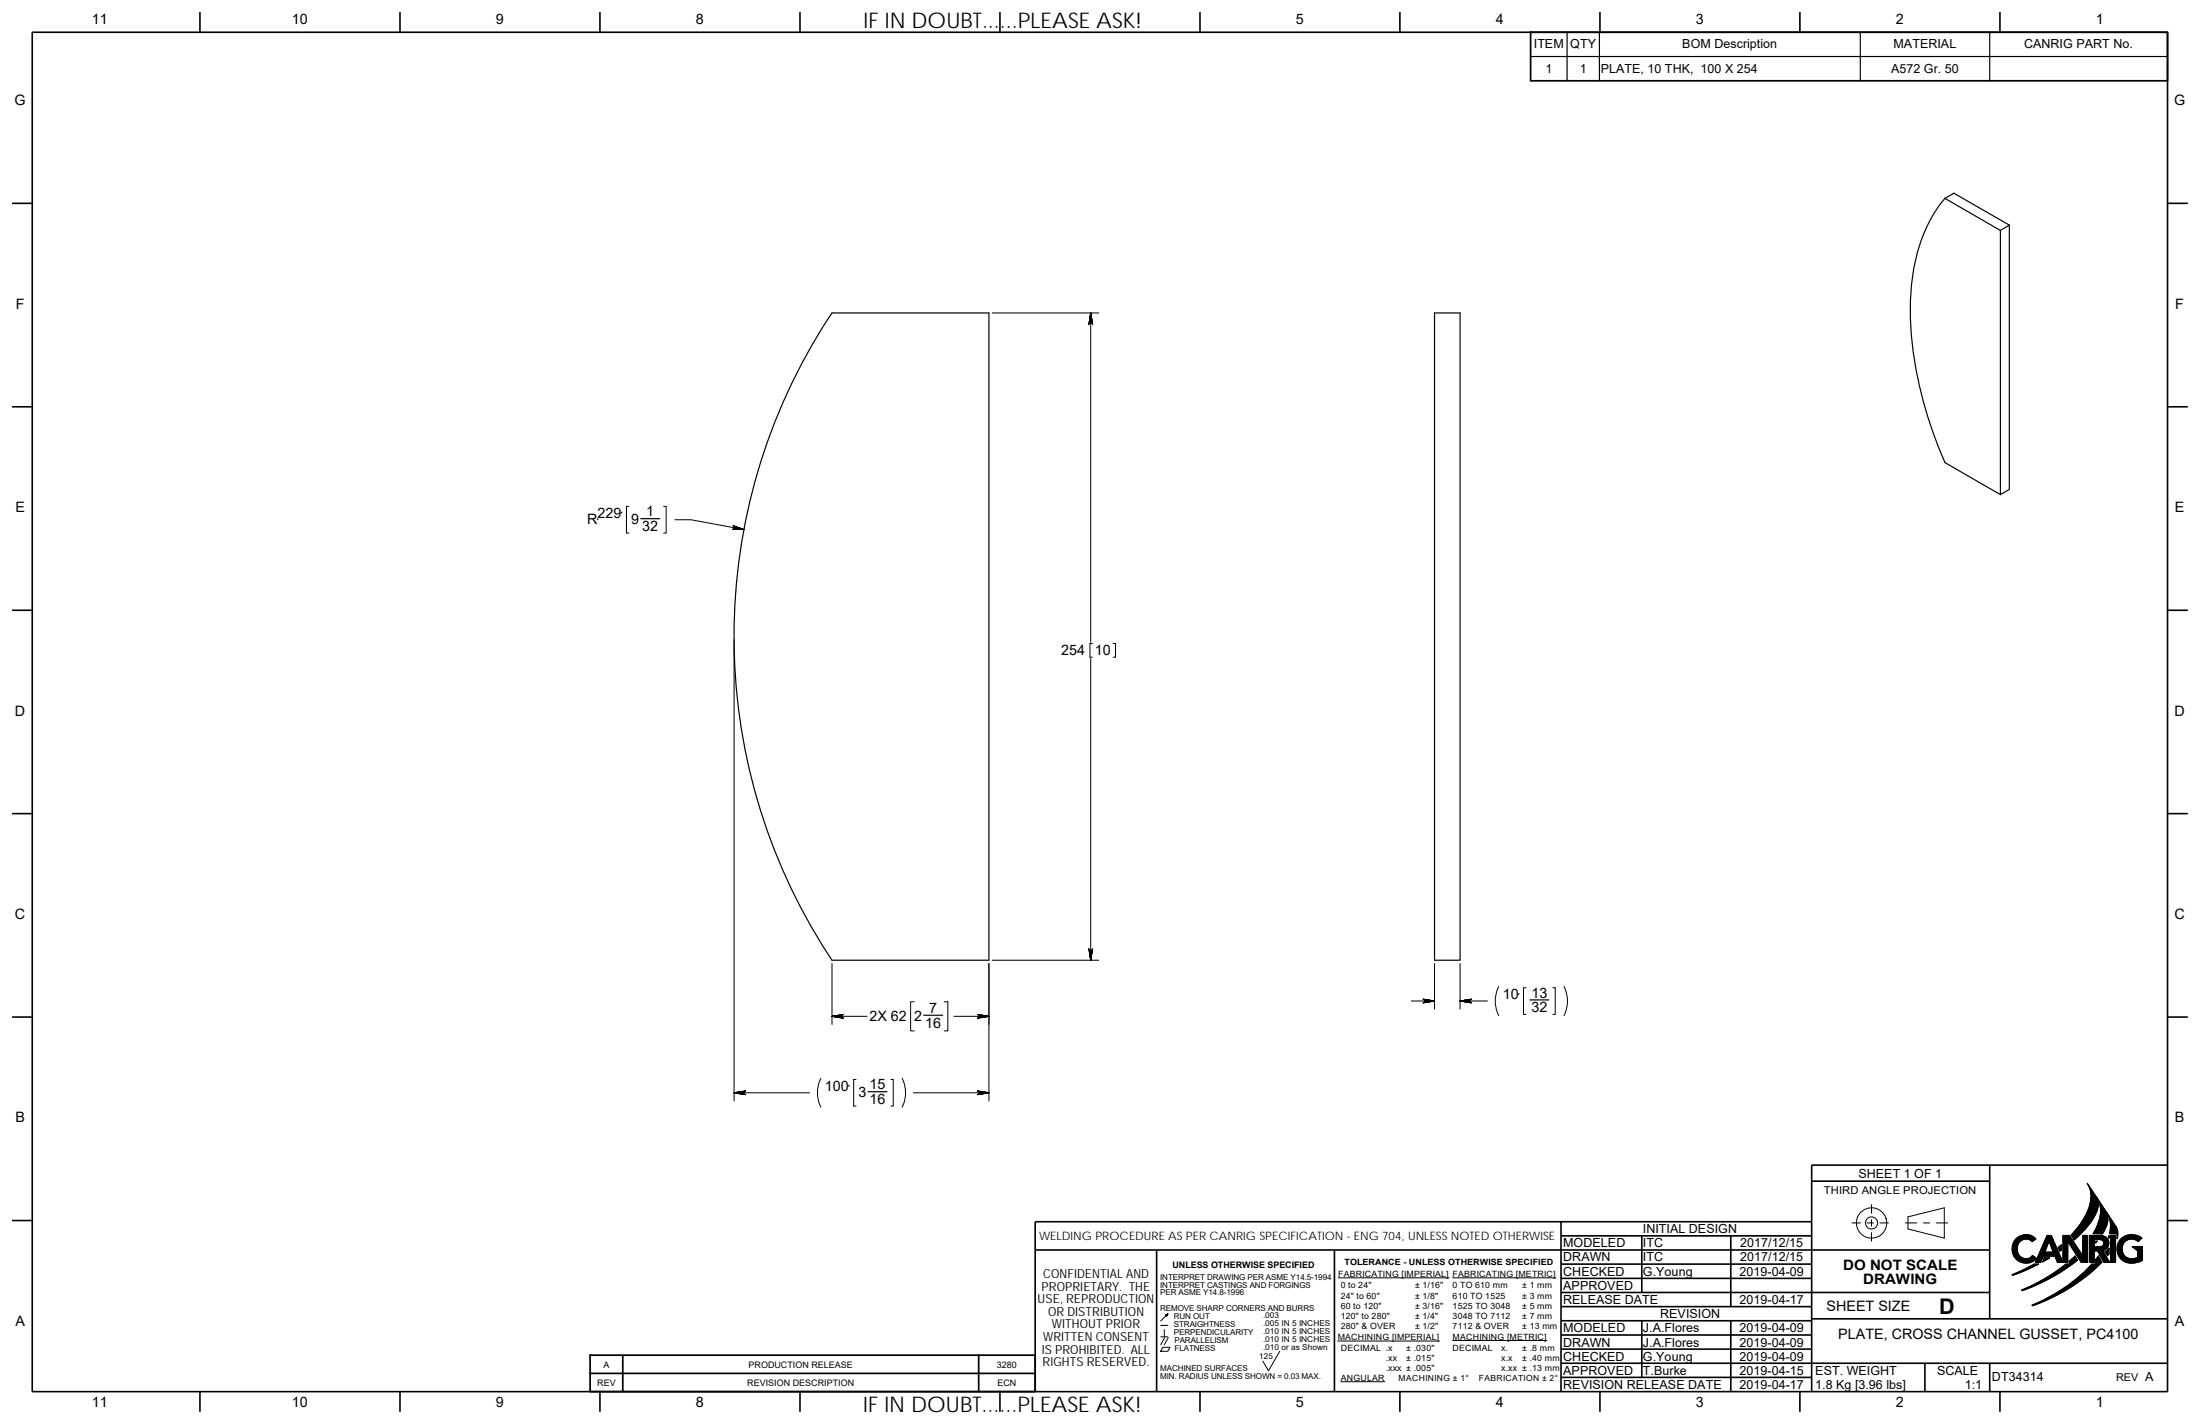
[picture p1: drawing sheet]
<svg xmlns="http://www.w3.org/2000/svg" width="432mm" height="279mm" viewBox="0 0 432 279" stroke-linecap="round" stroke-linejoin="round" font-family="sans-serif">
<g fill="none" stroke="#000" stroke-width=".32">
<path d="M6.3 6.3h419.1v266.7h-419.1zM39.2 2.4v3.9M78.5 2.4v3.9M117.8 2.4v3.9M157 2.4v3.9M196.3 2.4v3.9M235.5 2.4v3.9M274.8 2.4v3.9M314 2.4v3.9M353.3 2.4v3.9M392.5 2.4v3.9M2.4 39.9h3.9"/>
<path d="M425.4 39.9h4M2.4 79.8h3.9M425.4 79.8h4M2.4 119.7h3.9M425.4 119.7h4M6.3 139.7h.1M425.4 139.7h.1M2.4 159.6h3.9M425.4 159.6h4M2.4 199.6h3.9M425.4 199.6h4M2.4 239.5h3.9"/>
<path d="M306.4 239.7v33.3M355.6 231.8h34.9M355.6 239.7h-152.4v33.3M390.5 228.6v30.2M425.4 228.6h-69.8v44.4M425.4 239.5h4M203.2 245.3h187.3M227 245.3v27.7M261.9 245.3v27.7M306.4 253.6h84.1M306.4 259.1h49.2M306.4 256.4h49.2"/>
<path d="M306.4 250.8h49.2M306.4 242.5h49.2M306.4 248h49.2M322.2 259.1v11.2M322.2 242.5v11.1M339.7 242.5v13.9M339.7 259.1v13.9M355.6 258.8h69.8M39.2 273v4M78.5 273v4M117.8 273v4M157 273v4"/>
<path d="M196.3 273v4M235.5 273v4M274.8 273v4M306.4 264.7h49.2M306.4 261.9h49.2M306.4 267.5h119M306.4 270.3h49.2M314 273v4M353.3 273v4M377.8 267.5v5.5M390.5 267.5v5.5M392.5 273v4"/>
</g>
<g fill="none" stroke="#000" stroke-width=".2">
<path d="M194.7 61.4h21M214.1 61.4v64.6M123.4 99.4h-.4v5.2h.4M130.3 99.4h.4v5.2h-.4M132.5 102h3.1l10.4 1.9M144.1 125.5v90.5M214.1 129.2v59.2M214.4 126.3h-.5v2.6h.5M218.5 126.3h.4v2.6h-.4M163.3 189v12M163.3 199.4h6.9M179.4 196.6h-.7v5.7h.7"/>
<path d="M185.3 196.6h.7v5.7h-.7M187.2 199.4h6.9M194.1 189v27M194.7 188.4h21M277 196.4h4.6M281.6 189v9M286.6 189v9M286.6 196.4h5.4M294.2 193.6a6.3 6.3 0 0 0 0 5.7M299.5 193.8h-.5v5.2h.5M304.8 193.8h.4v5.2h-.4M307 193.6a6.3 6.3 0 0 1 0 5.7"/>
<path d="M144.1 214.4h14.8M161.1 211.6a6.3 6.3 0 0 0 0 5.7M168 211.8h-.4v5.2h.4M174.9 211.8h.4v5.2h-.4M177.1 211.6a6.3 6.3 0 0 1 0 5.7M179.3 214.4h14.8M363.5 239.9h1.7M366.4 239.9h1.3M367.3 236.4v1.6M367.3 239.3v1.3M369 239.9h1.6M374 239.9h2.2"/>
<path d="M374.5 238.8l7.1-1.8v5.9l-7.1-1.8zM377.5 239.9h1.3M380 239.9h2.3M409.7 232.2l1.8 2.7a3.6 3.6 0 0 1-.4 3.7 19.7 19.7 0 0 1-4 4.7l-.6-.9a12.5 12.5 0 0 0 3.9-7.6l-.3-1.7zM411.5 234.9l1.9 2.8a3.5 3.5 0 0 1-.2 3.5l-.6 .9h-1.8a7.3 7.3 0 0 0 1.1-6.4zM413.5 238l1.8 2.7a2.91 2.91 0 0 1 .2 2.3v-.9h-1.5a5.1 5.1 0 0 0-.5-4.1zM229.2 257.8l-1.4 1.4M262.7 250.7h21.7M285.1 250.7h20.3M367.3 241.9v1.6M394.9 250.1l4.3-2.1h.9l-3.8 1.8-1.3 .4zM395.5 243.2a2.72 2.72 0 0 1 4.1-.1l-.7 .5a1.8 1.8 0 0 0-2.3-.1 1.8 1.8 0 0 0-.6 2.2 1.68 1.68 0 0 0 2.9 .6l.8 .6a2.78 2.78 0 0 1-3.9 .2 2.78 2.78 0 0 1-.3-3.9z"/>
<path d="M396.8 253.1a34.5 34.5 0 0 0 8.7-5.1h.6v-.6l1.2-1 .5 .8a35.6 35.6 0 0 1-10.9 6zM398.8 256.1a32.8 32.8 0 0 0 11.8-8.1h.7v-.9l.6-.7 .6 1.3a35.8 35.8 0 0 1-13.6 8.5zM401.2 246.8h1.1l-1.4 .8zM401.8 242.4h.8l2.3 5.3h-1.1l-.5-1.2h-2.3l-.5 1.2h-1zM402.2 243.5l.8 2.2h-1.7zM404 244.8l.6-.5v1l-.3 .2zM404.9 242.4h1.3l2.5 3.9v-3.9h1v5.3h-1.2l-2.6-4.1-.1 4.1h-.9zM410.1 242.4a4.9 4.9 0 0 1 3.2 .3 1.47 1.47 0 0 1 .6 1.5 1.47 1.47 0 0 1-1.2 1.2l1.4 2.3h-1.2l-1.2-2.3h-.7v2.3h-.9zM411 243.2a2.06 2.06 0 0 1 1.8 .3l.1 .2a.81 .81 0 0 1-.3 .8 .81 .81 0 0 1-.8 .1h-.8zM411.3 243.5h.3l-.3 .4zM413.2 245.6l.7-.7v1.1l-.2 .4zM413.9 242.4v.5l-.1-.1z"/>
<path d="M415.2 242.4v5.3h-.9M415.2 242.4h-.9v5.3M419.7 243.6a1.96 1.96 0 0 0-2.6 .1 1.96 1.96 0 0 0-.2 2.7 1.96 1.96 0 0 0 2.7 .3v-1.3l-1.1-.8h2M420.4 242.9a2.93 2.93 0 0 0-3.9-.1 2.93 2.93 0 0 0-.5 3.9 3.4 3.4 0 0 0 4.5 .6M227.8 260.1h1.4M227.8 262.3h1.4M228.2 264.4h1.4l-.4 .7h-1.4zM228.5 260.9v1.4M228.6 262.5l-.8 1.3M229.3 262.5l-.8 1.3M251.2 265.2l-2.2 3.8-1.1-1.9M262.6 263.1h19.9"/>
<path d="M263.2 271.1h8.6M285.1 263h18.5"/>
<circle cx="367.3" cy="240" r="1.19"/>
<circle cx="367.3" cy="240" r="2.98"/>
</g>
<g fill="#000" stroke="#000" stroke-width=".2">
<path d="M214.5 186.1l-.4 2.3z"/>
<path d="M214.1 61.4l-.4 2.3z" fill-rule="evenodd"/>
<path d="M214.1 61.4l-.4 2.2z" fill-rule="evenodd"/>
<path d="M214.1 61.4l-.3 2.1z" fill-rule="evenodd"/>
<path d="M214.1 61.4l-.1 2h-.1z" fill-rule="evenodd"/>
<path d="M214.1 61.4v2h-.1z" fill-rule="evenodd"/>
<path d="M214.1 61.4l.2 2h-.2z" fill-rule="evenodd"/>
<path d="M214.1 61.4l.3 2.1z" fill-rule="evenodd"/>
<path d="M214.1 61.4l.3 2.2z" fill-rule="evenodd"/>
<path d="M214.1 61.4l.4 2.3z" fill-rule="evenodd"/>
<path d="M143.7 103.9h2.3z" fill-rule="evenodd"/>
<path d="M143.8 103.8l2.2 .1z" fill-rule="evenodd"/>
<path d="M144 103.8l2 .1z" fill-rule="evenodd"/>
<path d="M144.1 103.6l1.9 .3-1.9-.2z" fill-rule="evenodd"/>
<path d="M144.1 103.5l1.9 .4-1.9-.3z" fill-rule="evenodd"/>
<path d="M144.1 103.4l1.9 .5z" fill-rule="evenodd"/>
<path d="M144.1 103.3l1.9 .6-1.9-.5z" fill-rule="evenodd"/>
<path d="M144 103.2l2 .7z" fill-rule="evenodd"/>
<path d="M143.8 103.1l2.2 .8z" fill-rule="evenodd"/>
<path d="M163.3 199.4l2.3-.4z" fill-rule="evenodd"/>
<path d="M163.3 199.4l2.2-.3z" fill-rule="evenodd"/>
<path d="M163.3 199.4l2.1-.3z" fill-rule="evenodd"/>
<path d="M163.3 199.4l2-.2-.1 .1z" fill-rule="evenodd"/>
<path d="M163.3 199.4l1.9-.1v.2z" fill-rule="evenodd"/>
<path d="M163.3 199.4l1.9 .1 .1 .1z" fill-rule="evenodd"/>
<path d="M163.3 199.4l2.1 .3z" fill-rule="evenodd"/>
<path d="M163.3 199.4l2.2 .3z" fill-rule="evenodd"/>
<path d="M163.3 199.4l2.3 .4z" fill-rule="evenodd"/>
<path d="M191.8 199.8l2.3-.4z" fill-rule="evenodd"/>
<path d="M191.9 199.7l2.2-.3z" fill-rule="evenodd"/>
<path d="M192.1 199.6l2-.2-2.1 .3z" fill-rule="evenodd"/>
<path d="M192.2 199.5l1.9-.1-2 .2z" fill-rule="evenodd"/>
<path d="M192.2 199.3l1.9 .1-1.9 .1z" fill-rule="evenodd"/>
<path d="M192.1 199.2l2 .2-1.9-.1z" fill-rule="evenodd"/>
<path d="M192 199.1l2.1 .3z" fill-rule="evenodd"/>
<path d="M191.9 199.1l2.2 .3z" fill-rule="evenodd"/>
<path d="M191.8 199l2.3 .4z" fill-rule="evenodd"/>
<path d="M214.4 186.2l-.3 2.2z" fill-rule="evenodd"/>
<path d="M214.3 186.4h.1l-.3 2z" fill-rule="evenodd"/>
<path d="M214.1 186.5l.2-.1-.2 2z" fill-rule="evenodd"/>
<path d="M214 186.5h.1v1.9z" fill-rule="evenodd"/>
<path d="M213.9 186.4l.1 .1 .1 1.9z" fill-rule="evenodd"/>
<path d="M213.8 186.4l.3 2z" fill-rule="evenodd"/>
<path d="M213.7 186.2l.4 2.2z" fill-rule="evenodd"/>
<path d="M213.7 186.1l.4 2.3z" fill-rule="evenodd"/>
<path d="M279.3 196.8l2.3-.4z" fill-rule="evenodd"/>
<path d="M279.4 196.7l2.2-.3z" fill-rule="evenodd"/>
<path d="M279.5 196.7l2.1-.3z" fill-rule="evenodd"/>
<path d="M279.6 196.5l2-.1-2 .2z" fill-rule="evenodd"/>
<path d="M279.6 196.3l2 .1-2 .1z" fill-rule="evenodd"/>
<path d="M279.6 196.2l2 .2-2-.1z" fill-rule="evenodd"/>
<path d="M279.5 196.1l2.1 .3z" fill-rule="evenodd"/>
<path d="M279.4 196.1l2.2 .3z" fill-rule="evenodd"/>
<path d="M279.3 196l2.3 .4z" fill-rule="evenodd"/>
<path d="M286.6 196.4l2.3-.4z" fill-rule="evenodd"/>
<path d="M286.6 196.4l2.1-.3z" fill-rule="evenodd"/>
<path d="M286.6 196.4l2-.3z" fill-rule="evenodd"/>
<path d="M286.6 196.4l1.9-.2v.1z" fill-rule="evenodd"/>
<path d="M286.6 196.4l1.9-.1v.2z" fill-rule="evenodd"/>
<path d="M286.6 196.4l1.9 .1v.1z" fill-rule="evenodd"/>
<path d="M286.6 196.4l2 .3z" fill-rule="evenodd"/>
<path d="M286.6 196.4l2.1 .3z" fill-rule="evenodd"/>
<path d="M286.6 196.4l2.3 .4z" fill-rule="evenodd"/>
<path d="M144.1 214.4l2.3-.4z" fill-rule="evenodd"/>
<path d="M144.1 214.4l2.2-.3z" fill-rule="evenodd"/>
<path d="M144.1 214.4l2-.3z" fill-rule="evenodd"/>
<path d="M144.1 214.4l2-.2-.1 .2z" fill-rule="evenodd"/>
<path d="M144.1 214.4h1.9v.1z" fill-rule="evenodd"/>
<path d="M144.1 214.4l1.9 .1 .1 .1z" fill-rule="evenodd"/>
<path d="M144.1 214.4l2 .3z" fill-rule="evenodd"/>
<path d="M144.1 214.4l2.2 .4z" fill-rule="evenodd"/>
<path d="M144.1 214.4l2.3 .4z" fill-rule="evenodd"/>
<path d="M191.8 214.8l2.3-.4z" fill-rule="evenodd"/>
<path d="M191.9 214.8l2.2-.4z" fill-rule="evenodd"/>
<path d="M192.1 214.6l2-.2-2.1 .3z" fill-rule="evenodd"/>
<path d="M192.2 214.5l1.9-.1-2 .2z" fill-rule="evenodd"/>
<path d="M192.2 214.4h1.9l-1.9 .1z" fill-rule="evenodd"/>
<path d="M192.1 214.2l2 .2h-1.9z" fill-rule="evenodd"/>
<path d="M192 214.1l2.1 .3z" fill-rule="evenodd"/>
<path d="M191.9 214.1l2.2 .3z" fill-rule="evenodd"/>
<path d="M191.8 214l2.3 .4z" fill-rule="evenodd"/>
<path d="M409.7 232.2l1.9 2.8a3.5 3.5 0 0 1-.5 3.7l-1.9 2.5-2.1 2.1-.6-.9a13.9 13.9 0 0 0 3.9-7.2 4.5 4.5 0 0 0-.7-3z" fill-rule="evenodd"/>
<path d="M228.9 258l.3-.2z" fill-rule="evenodd"/>
<path d="M228.7 258l.5-.2z" fill-rule="evenodd"/>
<path d="M228.9 258.1l.3-.3-.2 .3z" fill-rule="evenodd"/>
<path d="M229.2 257.8l-.2 .5z" fill-rule="evenodd"/>
<path d="M394.9 250.1l4.3-2.1h.9l-4.1 1.9-1 .3z" fill-rule="evenodd"/>
<path d="M395.8 243a2.65 2.65 0 0 1 3.8 .1l-.7 .5a1.77 1.77 0 0 0-2.3-.2 1.77 1.77 0 0 0-.6 2.2 1.66 1.66 0 0 0 1.2 1.3 1.66 1.66 0 0 0 1.7-.6l.8 .6a2.78 2.78 0 0 1-4 .1 2.78 2.78 0 0 1 .1-4z" fill-rule="evenodd"/>
<path d="M398.8 256.1l2.6-1.2 2.3-1.3a27.7 27.7 0 0 0 5.4-4l1.5-1.6h.7v-.9l.6-.7 .6 1.3a35.8 35.8 0 0 1-13.6 8.5z" fill-rule="evenodd"/>
<path d="M401.8 242.4l-2.3 5.3h1l.5-1.2h2.3l.5 1.2h1.1l-2.3-5.3zM402.2 243.5l.8 2.2h-1.7z" fill-rule="evenodd"/>
<path d="M401.2 246.8h1.1l-1.4 .8z" fill-rule="evenodd"/>
<path d="M404.1 244.6l.5-.3v1l-.3 .2-.3-.7z" fill-rule="evenodd"/>
<path d="M396.8 253.1l2.3-1 2.5-1.4 3.9-2.7h.6v-.6l1.2-1 .5 .8a37 37 0 0 1-10.9 6z" fill-rule="evenodd"/>
<path d="M404.9 242.4h1.3l2.5 3.9v-3.9h1v5.3h-1.2l-2.6-4.1-.1 4.1h-.9z" fill-rule="evenodd"/>
<path d="M411.3 243.5h.3l-.3 .4z" fill-rule="evenodd"/>
<path d="M411.6 235l1.8 2.7a4.2 4.2 0 0 1-.8 4.4h-1.8a7.7 7.7 0 0 0 1.2-6.3z" fill-rule="evenodd"/>
<path d="M411 243.2h1.3l.5 .3a.77 .77 0 0 1 0 .9 .77 .77 0 0 1-.9 .2h-.9zM410.1 242.4v5.3h.9v-2.3h.7l1.2 2.3h1.2l-1.4-2.3a1.52 1.52 0 0 0 1.2-1.9 1.52 1.52 0 0 0-1.9-1.1z" fill-rule="evenodd"/>
<path d="M413.2 245.6l.7-.7v1.1l-.2 .4z" fill-rule="evenodd"/>
<path d="M413.9 242.4v.5l-.1-.1z" fill-rule="evenodd"/>
<path d="M414.3 242.4v5.3h.9v-5.3z" fill-rule="evenodd"/>
<path d="M413.5 238l1.8 2.7a2.99 2.99 0 0 1 .2 2.3v-.9h-1.5a5.1 5.1 0 0 0-.5-4.1z" fill-rule="evenodd"/>
<path d="M416.5 242.8a3.3 3.3 0 0 1 3.9 .1l-.7 .7a1.94 1.94 0 0 0-2.6 .1 1.94 1.94 0 0 0-.2 2.6 1.94 1.94 0 0 0 2.6 .4l.1-1.3-1.1-.8h2v2.7a3.5 3.5 0 0 1-4.4-.5 2.91 2.91 0 0 1 .4-4z" fill-rule="evenodd"/>
</g>
<g fill="none" stroke="#000" stroke-width=".23">
<path d="M300.4 11.1h125M307.6 6.3v9.6M313.9 6.3v9.6M365.1 6.3v9.6M390.5 6.3v9.6M381.7 38.9l10.9 6.3M381.7 38.9l1.8-1 10.9 6.3M381.7 38.9a31.8 31.8 0 0 0-6.7 19.4 75 75 0 0 0 6.7 32.5l10.9 6.2M392.6 45.2v51.8M394.4 44.2v51.8l-1.8 1M394.4 44.2l-1.8 1M163.3 61.4h30.8v127h-30.8a114.5 114.5 0 0 1 0-127z"/>
<path d="M281.6 61.4h5v127h-5zM117.3 101.8h.1M122 100.5h.1M125.8 101.8h3.7M181.3 199.2h3.7M298.1 194.9h.1M300.3 196.2h3.7M166.6 212.9h.1M170.4 214.2h3.7"/>
</g>
<path d="M300.4 6.3h125v9.6h-125zM115.8 265.9h87.4v7.1h-87.4zM115.8 269.5h87.4M122.2 265.9v7.1M192.1 265.9v7.1" fill="none" stroke="#000" stroke-width=".34"/>
<g font-size="4.2">
<text x="169.5" y="5.4">IF IN DOUBT......PLEASE ASK!</text>
<text x="380.6" y="257.7">D</text>
<text x="169.4" y="277">IF IN DOUBT......PLEASE ASK!</text>
</g>
<g font-size="2.8">
<text x="18.1" y="4.7">11</text>
<text x="57.3" y="4.7">10</text>
<text x="97.3" y="4.7">9</text>
<text x="136.6" y="4.7">8</text>
<text x="254.4" y="4.7">5</text>
<text x="293.6" y="4.7">4</text>
<text x="332.9" y="4.7">3</text>
<text x="372.1" y="4.7">2</text>
<text x="411.4" y="4.7">1</text>
<text x="2.9" y="20.7">G</text>
<text x="426.7" y="20.7">G</text>
<text x="3.1" y="60.6">F</text>
<text x="427" y="60.6">F</text>
<text x="3" y="100.5">E</text>
<text x="117.3" y="101.6">229</text>
<text x="126.9" y="101.3">1</text>
<text x="426.9" y="100.5">E</text>
<text x="115.3" y="102.9">R</text>
<text x="123.9" y="102.9">9</text>
<text x="126.1" y="104.2">32</text>
<text x="208.3" y="128.5">254</text>
<text x="214.9" y="128.5">10</text>
<text x="2.9" y="140.4">D</text>
<text x="426.8" y="140.4">D</text>
<text x="2.9" y="180.3">C</text>
<text x="426.8" y="180.3">C</text>
<text x="295" y="196.1">10</text>
<text x="300.6" y="195.7">13</text>
<text x="170.6" y="200.3">2X 62</text>
<text x="179.4" y="200.3">2</text>
<text x="181.6" y="201.6">16</text>
<text x="182.4" y="198.8">7</text>
<text x="300.6" y="198.6">32</text>
<text x="161.9" y="214.1">100</text>
<text x="168.5" y="215.3">3</text>
<text x="170.7" y="213.7">15</text>
<text x="3" y="220.2">B</text>
<text x="170.7" y="216.6">16</text>
<text x="426.9" y="220.2">B</text>
<text x="361.8" y="249.1">DO NOT SCALE</text>
<text x="365.7" y="251.9">DRAWING</text>
<text x="358.5" y="257.2">SHEET SIZE</text>
<text x="3" y="260.2">A</text>
<text x="360.8" y="262.7">PLATE, CROSS CHANNEL GUSSET, PC4100</text>
<text x="426.9" y="260.2">A</text>
<text x="18.1" y="276.2">11</text>
<text x="57.3" y="276.2">10</text>
<text x="97.3" y="276.2">9</text>
<text x="136.6" y="276.2">8</text>
<text x="254.4" y="276.2">5</text>
<text x="293.6" y="276.2">4</text>
<text x="332.9" y="276.2">3</text>
<text x="372.1" y="276.2">2</text>
<text x="411.4" y="276.2">1</text>
</g>
<g font-size="2.5">
<text x="301.1" y="9.4">ITEM QTY</text>
<text x="330.2" y="9.4">BOM Description</text>
<text x="371.6" y="9.4">MATERIAL</text>
<text x="397.3" y="9.4">CANRIG PART No.</text>
<text x="303.3" y="14.4">1</text>
<text x="310" y="14.4">1</text>
<text x="314.2" y="14.4">PLATE, 10 THK, 100 X 254</text>
<text x="371.2" y="14.4">A572 Gr. 50</text>
<text x="364.8" y="231.1">SHEET 1 OF 1</text>
<text x="306.8" y="244.7">MODELED</text>
<text x="322.5" y="244.7">ITC</text>
<text x="322.5" y="242">INITIAL DESIGN</text>
<text x="341.6" y="244.7">2017/12/15</text>
<text x="204.7" y="250.8">CONFIDENTIAL AND</text>
<text x="306.8" y="247.5">DRAWN</text>
<text x="306.8" y="250.3">CHECKED</text>
<text x="322.5" y="250.3">G.Young</text>
<text x="322.5" y="247.5">ITC</text>
<text x="341.4" y="250.3">2019-04-09</text>
<text x="341.6" y="247.5">2017/12/15</text>
<text x="203.7" y="255.7">USE, REPRODUCTION</text>
<text x="204.4" y="253.2">PROPRIETARY. THE</text>
<text x="306.8" y="253.1">APPROVED</text>
<text x="306.8" y="255.9">RELEASE DATE</text>
<text x="341.4" y="255.9">2019-04-17</text>
<text x="204.7" y="263.1">WRITTEN CONSENT</text>
<text x="205.7" y="258.2">OR DISTRIBUTION</text>
<text x="206.5" y="260.6">WITHOUT PRIOR</text>
<text x="306.8" y="261.4">MODELED</text>
<text x="322.5" y="261.4">J.A.Flores</text>
<text x="325.8" y="258.6">REVISION</text>
<text x="341.4" y="261.4">2019-04-09</text>
<text x="204.5" y="265.6">IS PROHIBITED. ALL</text>
<text x="204.6" y="268.1">RIGHTS RESERVED.</text>
<text x="306.8" y="269.7">APPROVED</text>
<text x="306.8" y="267">CHECKED</text>
<text x="306.8" y="264.2">DRAWN</text>
<text x="322.5" y="264.2">J.A.Flores</text>
<text x="322.5" y="267">G.Young</text>
<text x="322.5" y="269.7">T.Burke</text>
<text x="341.4" y="264.2">2019-04-09</text>
<text x="341.4" y="267">2019-04-09</text>
<text x="341.4" y="269.7">2019-04-15</text>
<text x="356.3" y="269.7">EST. WEIGHT</text>
<text x="380.2" y="269.7">SCALE</text>
<text x="306.8" y="272.5">REVISION RELEASE DATE</text>
<text x="341.4" y="272.5">2019-04-17</text>
<text x="356.3" y="272.5">1.8 Kg [3.96 lbs]</text>
<text x="385.6" y="272.6">1:1</text>
<text x="391" y="271">DT34314</text>
<text x="421" y="271">A</text>
</g>
<text font-size="2.3" x="203.9" y="243.3">WELDING PROCEDURE AS PER CANRIG SPECIFICATION - ENG 704, UNLESS NOTED OTHERWISE</text>
<g font-size="2.1">
<text x="358" y="234.2">THIRD ANGLE PROJECTION</text>
<text x="415.4" y="271">REV</text>
</g>
<g font-size="1.8">
<text x="230.1" y="248.7">UNLESS OTHERWISE SPECIFIED</text>
<text x="118.4" y="268.4">A</text>
<text x="146.9" y="268.4">PRODUCTION RELEASE</text>
<text x="195.6" y="268.4">3280</text>
<text x="117.2" y="271.9">REV</text>
<text x="146.7" y="271.9">REVISION DESCRIPTION</text>
<text x="195.8" y="271.9">ECN</text>
</g>
<g font-size="1.7">
<text x="262.7" y="250.5">FABRICATING [IMPERIAL] FABRICATING [METRIC]</text>
<text x="263.9" y="248.3">TOLERANCE - UNLESS OTHERWISE SPECIFIED</text>
<text x="263.1" y="252.7">0 to 24&quot;</text>
<text x="263.1" y="254.8">24&quot; to 60&quot;</text>
<text x="263.1" y="256.8">60 to 120&quot;</text>
<text x="277.7" y="252.7">± 1/16&quot;</text>
<text x="277.7" y="254.8">± 1/8&quot;</text>
<text x="277.7" y="256.8">± 3/16&quot;</text>
<text x="285.1" y="256.8">1525 TO 3048</text>
<text x="285.1" y="254.8">610 TO 1525</text>
<text x="285.1" y="252.7">0 TO 610 mm</text>
<text x="298.8" y="254.8">± 3 mm</text>
<text x="298.8" y="252.7">± 1 mm</text>
<text x="298.8" y="256.8">± 5 mm</text>
<text x="262.6" y="262.9">MACHINING [IMPERIAL]</text>
<text x="263.1" y="258.8">120&quot; to 280&quot;</text>
<text x="263.1" y="260.7">280&quot; &amp; OVER</text>
<text x="277.7" y="260.7">± 1/2&quot;</text>
<text x="277.7" y="258.8">± 1/4&quot;</text>
<text x="285.1" y="262.8">MACHINING [METRIC]</text>
<text x="285.1" y="258.8">3048 TO 7112</text>
<text x="285.1" y="260.7">7112 &amp; OVER</text>
<text x="298.8" y="258.8">± 7 mm</text>
<text x="298.8" y="260.7">± 13 mm</text>
<text x="263.2" y="265.1">DECIMAL .x</text>
<text x="272" y="268.9">.xxx ± .005&quot;</text>
<text x="272" y="267">.xx</text>
<text x="276" y="265.1">± .030&quot;</text>
<text x="276" y="267">± .015&quot;</text>
<text x="285.1" y="265.1">DECIMAL</text>
<text x="294.7" y="265.1">x.</text>
<text x="294.7" y="268.9">x.xx ± .13 mm</text>
<text x="294.7" y="267">x.x</text>
<text x="298.8" y="267">± .40 mm</text>
<text x="298.8" y="265.1">± .8 mm</text>
<text x="263.2" y="270.9">ANGULAR</text>
<text x="274.5" y="270.9">MACHINING ± 1°</text>
<text x="290.3" y="270.9">FABRICATION ± 2°</text>
</g>
<g font-size="1.6">
<text x="227.7" y="251.1">INTERPRET DRAWING PER ASME Y14.5-1994</text>
<text x="227.7" y="252.6">INTERPRET CASTINGS AND FORGINGS</text>
<text x="227.7" y="254.2">PER ASME Y14.8-1996</text>
<text x="227.7" y="257.3">REMOVE SHARP CORNERS AND BURRS</text>
<text x="230.4" y="258.8">RUN OUT</text>
<text x="230.4" y="260.4">STRAIGHTNESS</text>
<text x="230.4" y="261.9">PERPENDICULARITY</text>
<text x="230.5" y="263.5">PARALLELISM</text>
<text x="247.9" y="258.6">.003</text>
<text x="247.9" y="260.2">.005 IN 5 INCHES</text>
<text x="247.9" y="261.7">.010 IN 5 INCHES</text>
<text x="247.9" y="263.3">.010 IN 5 INCHES</text>
<text x="227.7" y="268.9">MACHINED SURFACES</text>
<text x="230.5" y="265">FLATNESS</text>
<text x="247.2" y="266.7">125</text>
<text x="247.9" y="264.8">.010 or as Shown</text>
<text x="227.7" y="270.5">MIN. RADIUS UNLESS SHOWN = 0.03 MAX.</text>
</g>
</svg>
